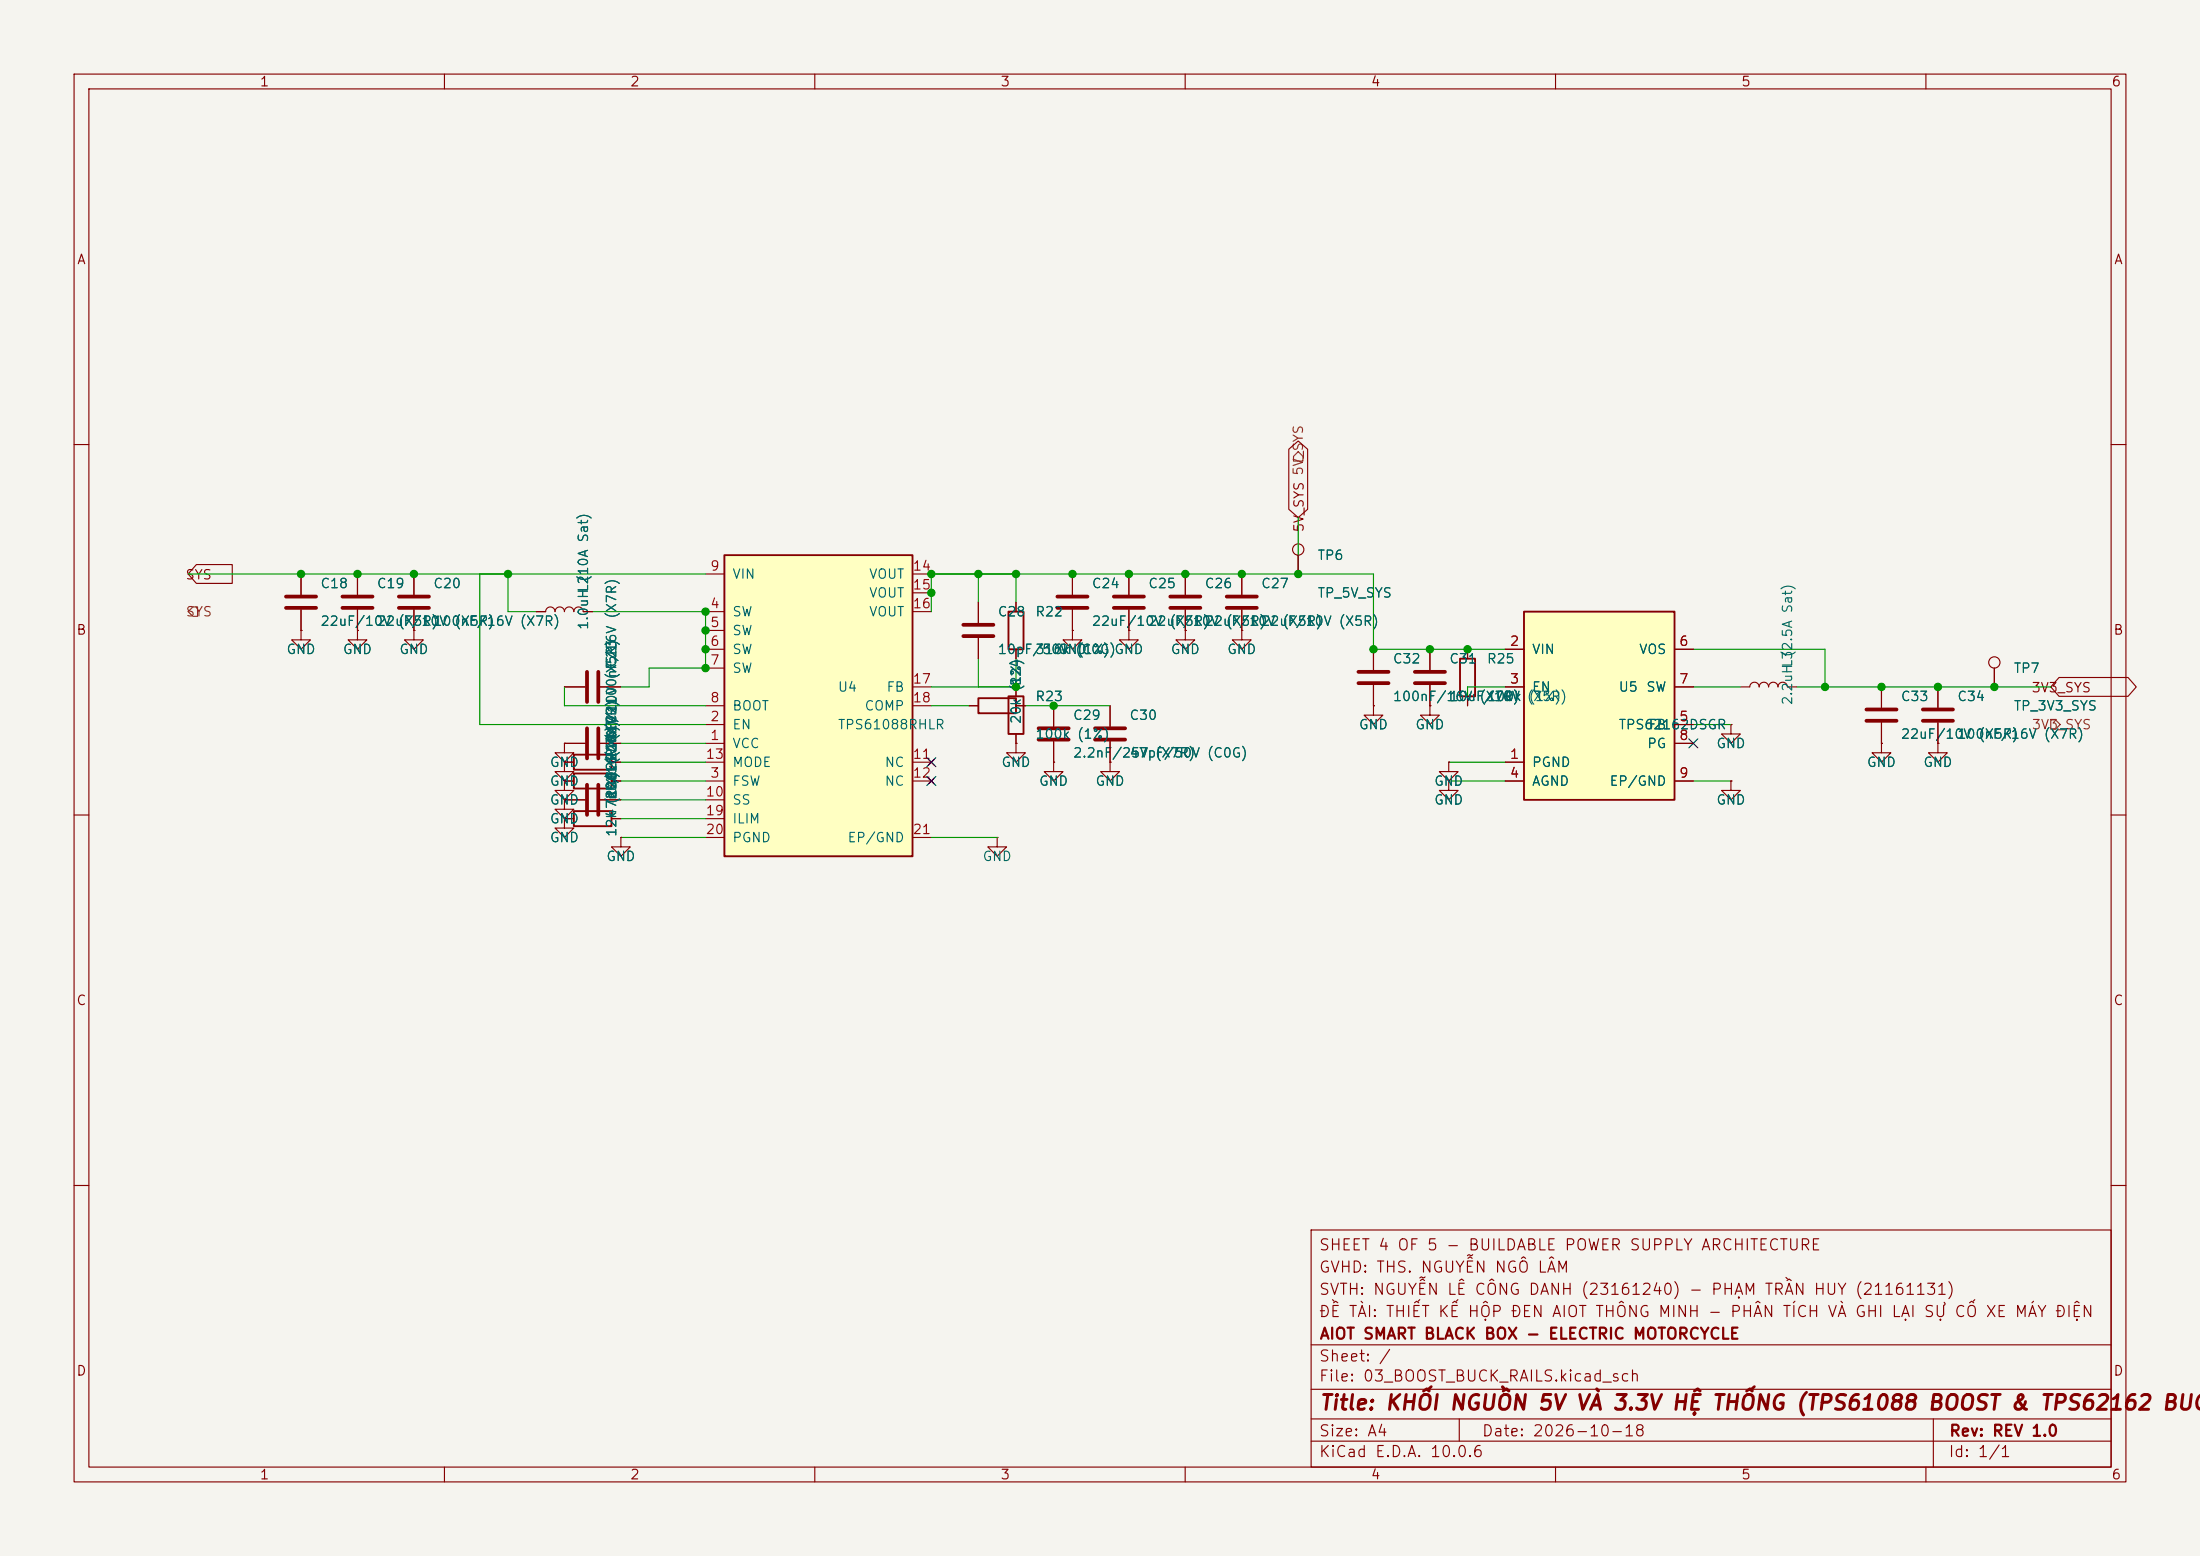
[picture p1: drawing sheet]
<svg xmlns="http://www.w3.org/2000/svg" width="297mm" height="210mm" viewBox="0 0 297 210" stroke-linecap="round" stroke-linejoin="round" font-family="sans-serif">
<path d="M0 0h297v210h-297z" fill="#f5f4ef" stroke="#f5f4ef" stroke-width=".14"/>
<g fill="none" stroke="#840000" stroke-width=".15">
<path d="M10 10h277v190h-277zM12 12h273v186h-273zM60 10v2M110 10v2M160 10v2M210 10v2M260 10v2M10 60h2M40.6 77.5v2.8M285 60h2M40.6 82.3v2.8M193 87.6v2.8"/>
<path d="M193 92.5v2.8M198.1 87.6v1.3M198.1 94v1.3M233.7 97.8v1.3h1.2l-1.2 1.2-1.3-1.2h1.3M233.7 97.8h.1M254 92.7v2.8M254 97.5v2.8M10 110h2M76.2 100.3v1.3h1.3l-1.3 1.3-1.3-1.3h1.3M76.2 100.3h.1M76.2 105.4h1.3M82.5 105.4h1.3"/>
<path d="M134.6 113v1.3h1.3l-1.3 1.3-1.3-1.3h1.3M134.6 113h.1M137.2 100.3v1.3h1.2l-1.2 1.3-1.3-1.3h1.3M137.2 100.3h.1M142.2 102.9v1.2h1.3l-1.3 1.3-1.2-1.3h1.2M142.2 102.9h.1M195.6 105.4v1.3h1.2l-1.2 1.3-1.3-1.3h1.3M195.6 105.4h.1M233.7 105.4v1.3h1.2l-1.2 1.3-1.3-1.3h1.3M233.7 105.4h.1M254 100.3v1.3h1.3l-1.3 1.3-1.3-1.3h1.3M254 100.3h.1"/>
<path d="M261.6 100.3v1.3h1.3l-1.3 1.3-1.3-1.3h1.3M261.6 100.3h.1M285 110h2M10 160h2M177 166h108v32h-108zM285 160h2M60 198v2M110 198v2M160 198v2M177 194.5h108M177 191.5h108M177 187.5h108"/>
<path d="M177 181.5h108M197 191.5v3M210 198v2M260 198v2M261 191.5v6.5"/>
</g>
<path d="M38.6 80.5h4.1M38.6 82h4.1M191 90.7h4.1M191 92.2h4.1M252 95.8h4M252 97.3h4" fill="none" stroke="#840000" stroke-width=".51"/>
<path d="M197.1 88.9h2v5.1h-2zM77.5 104.4h5v2h-5z" fill="none" stroke="#840000" stroke-width=".25"/>
<path d="M205.7 82.6h20.4v25.4h-20.4z" fill="#ffffc2"/>
<path d="M132.1 94.2h5.1v2.1h-5.1zM136.1 94h2.1v5.1h-2.1zM205.7 82.6h20.4v25.4h-20.4z" fill="none" stroke="#840000" stroke-width=".25"/>
<g fill="none" stroke="#840000" stroke-width=".15">
<path d="M48.3 77.5v2.8M48.3 82.3v2.8M130.8 95.3h1.3M137.2 95.3h1.2M137.2 92.7v1.3M137.2 99.1v1.2M185.4 87.6v2.8M185.4 92.5v2.8M203.2 87.6h2.5M203.2 92.7h2.5M226.1 87.6h2.5M226.1 92.7h2.5"/>
<path d="M226.1 97.8h2.5M234.9 92.7h1.3a.64 .64 0 0 1 .7-.6 .64 .64 0 0 1 .6 .6 .64 .64 0 0 1 .6-.6 .64 .64 0 0 1 .7 .6 .64 .64 0 0 1 .6-.6 .64 .64 0 0 1 .6 .6 .64 .64 0 0 1 .7-.6 .64 .64 0 0 1 .6 .6h1.3M261.6 92.7v2.8M261.6 97.5v2.8M269.2 90.2v2.5M203.2 102.9h2.5M203.2 105.4h2.5M226.1 105.4h2.5M226.1 100.3h2.5"/>
<circle cx="269.2" cy="89.4" r=".76"/>
</g>
<path d="M46.2 80.5h4.1M46.2 82h4.1M183.4 90.7h4.1M183.4 92.2h4.1M259.6 95.8h4.1M259.6 97.3h4.1" fill="none" stroke="#840000" stroke-width=".51"/>
<path d="M97.8 74.9h25.4v40.7h-25.4z" fill="#ffffc2"/>
<path d="M97.8 74.9h25.4v40.7h-25.4zM136.1 82.6h2.1v5h-2.1zM77.5 101.9h5v2h-5zM77.5 109.5h5v2h-5z" fill="none" stroke="#840000" stroke-width=".25"/>
<g fill="none" stroke="#840000" stroke-width=".15">
<path d="M26.5 76.2h4.9v2.5h-4.9l-1.1-1.2zM40.6 77.5v2.8M48.3 77.5v2.8M55.9 77.5v2.8M95.2 77.5h2.6M123.2 77.5h2.5M144.8 77.5v2.8M152.4 77.5v2.8M160 77.5v2.8M167.6 77.5v2.8M174 60.6l1.3-1.1 1.2 1.1v8.1l-1.2 1.2-1.3-1.2zM175.3 74.9v2.6"/>
<path d="M40.6 85.1v1.3h1.3l-1.3 1.2-1.2-1.2h1.2M40.6 85.1h.1M40.6 82.3v2.8M48.3 85.1v1.3h1.2l-1.2 1.2-1.3-1.2h1.3M48.3 85.1h.1M48.3 82.3v2.8M55.9 85.1v1.3h1.2l-1.2 1.2-1.3-1.2h1.3M55.9 85.1h.1M55.9 82.3v2.8M72.4 82.6h1.3a.64 .64 0 0 1 .6-.7 .64 .64 0 0 1 .6 .7 .64 .64 0 0 1 .7-.7 .64 .64 0 0 1 .6 .7 .64 .64 0 0 1 .6-.7 .64 .64 0 0 1 .7 .7 .64 .64 0 0 1 .6-.7 .64 .64 0 0 1 .6 .7h1.3M76.2 92.7h2.8M81 92.7h2.8"/>
<path d="M95.2 97.8h2.6M95.2 82.6h2.6M95.2 85.1h2.6M95.2 87.6h2.6M95.2 90.2h2.6M95.2 95.3h2.6M123.2 82.6h2.5M123.2 95.3h2.5M123.2 80h2.5M123.2 92.7h2.5M130.8 95.3h1.3M132.1 81.3v2.8"/>
<path d="M132.1 86.1v2.8M137.2 95.3h1.2M137.2 81.3v1.3M137.2 87.6v1.3M137.2 92.7v1.3M137.2 99.1v1.2M142.2 95.3v2.7M144.8 85.1v1.3h1.2l-1.2 1.2-1.3-1.2h1.3M144.8 85.1h.1M144.8 82.3v2.8M149.9 95.3v2.7M152.4 85.1v1.3h1.3l-1.3 1.2-1.3-1.2h1.3"/>
<path d="M152.4 85.1h.1M152.4 82.3v2.8M160 85.1v1.3h1.3l-1.3 1.2-1.3-1.2h1.3M160 85.1h.1M160 82.3v2.8M167.6 85.1v1.3h1.3l-1.3 1.2-1.2-1.2h1.2M167.6 85.1h.1M167.6 82.3v2.8M185.4 95.3v1.2h1.3l-1.3 1.3-1.3-1.3h1.3M185.4 95.3h.1M185.4 87.6v2.8M185.4 92.5v2.8"/>
<path d="M193 95.3v1.2h1.3l-1.3 1.3-1.2-1.3h1.2M193 95.3h.1M193 87.6v2.8M193 92.5v2.8M198.1 87.6v1.3M198.1 94v1.3M203.2 87.6h2.5M203.2 92.7h2.5M226.1 97.8h2.5M226.1 87.6h2.5M226.1 92.7h2.5M233.7 97.8h.1"/>
<path d="M254 92.7v2.8M254 97.5v2.8M261.6 92.7v2.8M261.6 97.5v2.8M269.2 90.2v2.5M278 91.4h9.3l1.1 1.3-1.1 1.3h-9.3l-1.1-1.3zM76.2 102.9v1.2h1.3l-1.3 1.3-1.3-1.3h1.3M76.2 102.9h.1M76.2 105.4v1.3h1.3l-1.3 1.3-1.3-1.3h1.3M76.2 105.4h.1M76.2 110.5v1.3h1.3l-1.3 1.2-1.3-1.2h1.3M76.2 110.5h.1"/>
<path d="M76.2 108v1.2h1.3l-1.3 1.3-1.3-1.3h1.3M76.2 108h.1M76.2 100.3h.1M76.2 100.3h2.8M76.2 105.4h1.3M76.2 108h2.8M76.2 102.9h1.3M76.2 110.5h1.3M81 100.3h2.8M81 108h2.8M82.5 105.4h1.3M82.5 102.9h1.3"/>
<path d="M82.5 110.5h1.3M83.8 113v1.3h1.3l-1.3 1.3-1.3-1.3h1.3M83.8 113h.1M95.2 100.3h2.6M95.2 105.4h2.6M95.2 108h2.6M95.2 102.9h2.6M95.2 110.5h2.6M95.2 113h2.6M123.2 105.4h2.5M123.2 102.9h2.5M123.2 113h2.5"/>
<path d="M125.3 102.5l.8 .8M125.3 105l.8 .8M126.1 102.5l-.8 .8M126.1 105l-.8 .8M137.2 100.3h.1M142.2 102.9h.1M142.2 100.1v2.8M149.9 102.9v1.2h1.2l-1.2 1.3-1.3-1.3h1.3M149.9 102.9h.1M149.9 100.1v2.8M195.6 102.9v1.2h1.2l-1.2 1.3-1.3-1.3h1.3M195.6 102.9h.1"/>
<path d="M195.6 105.4h.1M203.2 105.4h2.5M203.2 102.9h2.5M226.1 100.3h2.5M226.1 105.4h2.5M233.7 105.4h.1M254 100.3h.1M261.6 100.3h.1"/>
<circle cx="175.3" cy="74.2" r=".76"/>
</g>
<g fill="none" stroke="#840000" stroke-width=".51">
<path d="M53.8 80.5h4.1M53.8 82h4.1M79.2 90.7v4M79.2 98.3v4.1M80.8 90.7v4M80.8 98.3v4.1M130 84.3h4.1M130 85.9h4.1M140.2 98.3h4.1M140.2 99.8h4.1M142.7 80.5h4.1M142.7 82h4.1"/>
<path d="M147.8 98.3h4.1M147.8 99.8h4.1M150.4 80.5h4M150.4 82h4M158 80.5h4.1M158 82h4.1M165.6 80.5h4.1M165.6 82h4.1M79.2 105.9v4.1M80.8 105.9v4.1"/>
</g>
<path d="M175.3 61l.6 .6v.6h-1.3v-.6zM26 81.9h.7v1.3h-.7l-.6-.6zM276.9 97.2h.6l.6 .6-.6 .6h-.6z" fill="none" stroke="#725600" stroke-width=".15"/>
<g fill="none" stroke="#009600" stroke-width=".15">
<path d="M25.4 77.5h69.8M64.8 77.5v20.3h30.4M68.6 77.5v5.1h3.8M132.1 77.5v3.8M137.2 77.5v3.8M175.3 69.9v7.6M76.2 92.7v2.6h19M80 82.6h15.2v7.6h-7.6v2.5h-3.8M125.7 92.7h11.5M125.7 95.3h5.1M125.7 82.6v-5.1h59.7v10.1h17.8M132.1 88.9v3.8"/>
<path d="M137.2 92.7h.1M137.2 88.9v3.8M138.4 95.3h11.5M203.2 92.7h-5.1v2.6M228.6 92.7h6.3M228.6 87.6h17.8v5.1M228.6 97.8h5.1M242.6 92.7h34.3M83.8 113h11.4M83.8 105.4h11.4M83.8 102.9h11.4M83.8 100.3h11.4"/>
<path d="M83.8 108h11.4M83.8 110.5h11.4M125.7 113h8.9M195.6 105.4h7.6M195.6 102.9h7.6M228.6 105.4h5.1"/>
</g>
<path d="M228 99.7l1.2 1.2M229.2 99.7l-1.2 1.2M125.1 104.8l1.2 1.2M125.1 102.3l1.2 1.2M126.3 104.8l-1.2 1.2M126.3 102.3l-1.2 1.2" fill="none" stroke="#000084" stroke-width=".15"/>
<g fill="#009600" stroke="#009600" stroke-width=".14">
<circle cx="125.7" cy="77.5" r=".5"/>
<circle cx="125.7" cy="80" r=".5"/>
<circle cx="142.2" cy="95.3" r=".5"/>
<circle cx="137.2" cy="77.5" r=".5"/>
<circle cx="132.1" cy="77.5" r=".5"/>
<circle cx="137.2" cy="92.7" r=".5"/>
<circle cx="198.1" cy="87.6" r=".5"/>
<circle cx="254" cy="92.7" r=".5"/>
<circle cx="246.4" cy="92.7" r=".5"/>
<circle cx="261.6" cy="92.7" r=".5"/>
<circle cx="269.2" cy="92.7" r=".5"/>
<circle cx="95.2" cy="82.6" r=".5"/>
<circle cx="95.2" cy="85.1" r=".5"/>
<circle cx="95.2" cy="87.6" r=".5"/>
<circle cx="95.2" cy="90.2" r=".5"/>
<circle cx="185.4" cy="87.6" r=".5"/>
<circle cx="193" cy="87.6" r=".5"/>
<circle cx="144.8" cy="77.5" r=".5"/>
<circle cx="152.4" cy="77.5" r=".5"/>
<circle cx="175.3" cy="77.5" r=".5"/>
<circle cx="160" cy="77.5" r=".5"/>
<circle cx="167.6" cy="77.5" r=".5"/>
<circle cx="68.6" cy="77.5" r=".5"/>
<circle cx="55.9" cy="77.5" r=".5"/>
<circle cx="48.3" cy="77.5" r=".5"/>
<circle cx="40.6" cy="77.5" r=".5"/>
</g>
<text font-size="2" fill="#840000" x="178" y="190.8">Title: KHỐI NGUỒN 5V VÀ 3.3V HỆ THỐNG (TPS61088 BOOST &amp; TPS62162 BUCK</text>
<g font-size="1.5" fill="#840000">
<text x="178" y="172.1">GVHD: THS. NGUYỄN NGÔ LÂM</text>
<text x="178" y="169.1">SHEET 4 OF 5 - BUILDABLE POWER SUPPLY ARCHITECTURE</text>
<text x="178" y="178.1">ĐỀ TÀI: THIẾT KẾ HỘP ĐEN AIOT THÔNG MINH - PHÂN TÍCH VÀ GHI LẠI SỰ CỐ XE MÁY ĐIỆN</text>
<text x="178" y="175.1">SVTH: NGUYỄN LÊ CÔNG DANH (23161240) - PHẠM TRẦN HUY (21161131)</text>
<text x="178" y="184.1">Sheet: /</text>
<text x="178" y="181.1">AIOT SMART BLACK BOX - ELECTRIC MOTORCYCLE</text>
<text x="178" y="186.8">File: 03_BOOST_BUCK_RAILS.kicad_sch</text>
<text x="178" y="197">KiCad E.D.A. 10.0.6</text>
<text x="178" y="194.2">Size: A4</text>
<text x="200" y="194.2">Date: 2026-10-18</text>
<text x="263" y="197">Id: 1/1</text>
<text x="263" y="194.2">Rev: REV 1.0</text>
</g>
<g font-size="1.3" fill="#840000">
<text x="35" y="12">1</text>
<text x="85" y="12">2</text>
<text x="135" y="12">3</text>
<text x="185" y="12">4</text>
<text x="235" y="12">5</text>
<text x="285" y="12">6</text>
<text x="10.3" y="36">A</text>
<text x="285.3" y="36">A</text>
<text x="176.3" y="71.9" transform="rotate(-90 176.3 71.9)">5V_SYS 5V_SYS</text>
<text x="24.9" y="78.5">SYS</text>
<text x="10.2" y="86">B</text>
<text x="285.2" y="86">B</text>
<text x="274.2" y="93.8">3V3_SYS</text>
<text x="10.2" y="136">C</text>
<text x="285.2" y="136">C</text>
<text x="10.2" y="186">D</text>
<text x="285.2" y="186">D</text>
<text x="35" y="200">1</text>
<text x="85" y="200">2</text>
<text x="135" y="200">3</text>
<text x="185" y="200">4</text>
<text x="235" y="200">5</text>
<text x="285" y="200">6</text>
</g>
<g font-size="1.3" fill="#a90000">
<text x="95.8" y="77.3">9</text>
<text x="123.1" y="77.3">14</text>
<text x="95.8" y="82.4">4</text>
<text x="123.1" y="79.9">15</text>
<text x="123.1" y="82.4">16</text>
<text x="95.8" y="85">5</text>
<text x="95.8" y="87.5">6</text>
<text x="203.7" y="87.5">2</text>
<text x="226.6" y="87.5">6</text>
<text x="95.8" y="90">7</text>
<text x="95.8" y="95.1">8</text>
<text x="123.1" y="92.6">17</text>
<text x="123.1" y="95.1">18</text>
<text x="203.7" y="92.6">3</text>
<text x="226.6" y="92.6">7</text>
<text x="95.8" y="100.2">1</text>
<text x="95.8" y="97.7">2</text>
<text x="226.6" y="97.7">5</text>
<text x="226.6" y="100.2">8</text>
<text x="95.2" y="107.8">10</text>
<text x="95.2" y="102.7">13</text>
<text x="95.8" y="105.3">3</text>
<text x="123.1" y="102.7">11</text>
<text x="123.1" y="105.3">12</text>
<text x="203.7" y="102.7">1</text>
<text x="203.7" y="105.3">4</text>
<text x="226.6" y="105.3">9</text>
<text x="95.2" y="110.4">19</text>
<text x="95.2" y="112.9">20</text>
<text x="123.1" y="112.9">21</text>
</g>
<g font-size="1.3" fill="#006464">
<text x="177.8" y="75.9">TP6</text>
<text x="43.2" y="79.7">C18</text>
<text x="50.8" y="79.7">C19</text>
<text x="58.4" y="79.7">C20</text>
<text x="79.7" y="80" transform="rotate(-90 79.7 80)">L2</text>
<text x="98.8" y="83.5">SW</text>
<text x="98.8" y="78.4">VIN</text>
<text x="117.2" y="78.4">VOUT</text>
<text x="117.2" y="81">VOUT</text>
<text x="117.2" y="83.5">VOUT</text>
<text x="134.6" y="83.5">C28</text>
<text x="139.7" y="83.5">R22</text>
<text x="147.3" y="79.7">C24</text>
<text x="154.9" y="79.7">C25</text>
<text x="162.5" y="79.7">C26</text>
<text x="170.2" y="79.7">C27</text>
<text x="177.8" y="81">TP_5V_SYS</text>
<text x="38.6" y="88.6">GND</text>
<text x="43.2" y="84.8">22uF/10V (X5R)</text>
<text x="46.2" y="88.6">GND</text>
<text x="50.8" y="84.8">22uF/10V (X5R)</text>
<text x="53.8" y="88.6">GND</text>
<text x="58.4" y="84.8">100nF/16V (X7R)</text>
<text x="79.7" y="85.1" transform="rotate(-90 79.7 85.1)">1.0uH (10A Sat)</text>
<text x="98.8" y="86.1">SW</text>
<text x="98.8" y="88.6">SW</text>
<text x="134.6" y="88.6">10pF/50V</text>
<text x="139.7" y="88.6">316k (C0G)GND</text>
<text x="142.7" y="88.6">GND</text>
<text x="145.3" y="88.6">(1%)</text>
<text x="147.3" y="84.8">22uF/10V (X5R)</text>
<text x="154.9" y="84.8">22uF/10V (X5R)</text>
<text x="158" y="88.6">GND</text>
<text x="162.5" y="84.8">22uF/10V (X5R)</text>
<text x="165.6" y="88.6">GND</text>
<text x="170.2" y="84.8">22uF/10V (X5R)</text>
<text x="187.9" y="89.9">C32</text>
<text x="195.6" y="89.9">C31</text>
<text x="200.6" y="89.9">R25</text>
<text x="206.7" y="88.6">VIN</text>
<text x="221.2" y="88.6">VOS</text>
<text x="83.5" y="95.3" transform="rotate(-90 83.5 95.3)">100nF/16V (X7R)</text>
<text x="83.5" y="91.8" transform="rotate(-90 83.5 91.8)">(X5R)</text>
<text x="83.5" y="90.2" transform="rotate(-90 83.5 90.2)">C23</text>
<text x="98.8" y="91.1">SW</text>
<text x="113" y="93.7">U4</text>
<text x="119.6" y="93.7">FB</text>
<text x="138.1" y="93.4" transform="rotate(-90 138.1 93.4)">(1%)</text>
<text x="138.1" y="92.7" transform="rotate(-90 138.1 92.7)">R24</text>
<text x="139.7" y="94.9">R23</text>
<text x="187.9" y="94.9">100nF/16V (X7R)</text>
<text x="195.6" y="94.9">10uF/10V</text>
<text x="200.6" y="94.9">100k</text>
<text x="206" y="94.9">(X5R)</text>
<text x="206.3" y="94.9">(1%)</text>
<text x="206.7" y="93.7">EN</text>
<text x="218.4" y="93.7">U5</text>
<text x="222.2" y="93.7">SW</text>
<text x="242.3" y="95.3" transform="rotate(-90 242.3 95.3)">2.2uH (2.5A Sat)</text>
<text x="242.3" y="90.2" transform="rotate(-90 242.3 90.2)">L3</text>
<text x="256.5" y="94.9">C33</text>
<text x="264.1" y="94.9">C34</text>
<text x="271.8" y="91.1">TP7</text>
<text x="83.5" y="100" transform="rotate(-90 83.5 100)">(X7R)</text>
<text x="98.8" y="101.3">VCC</text>
<text x="98.8" y="98.8">EN</text>
<text x="98.8" y="96.2">BOOT</text>
<text x="113" y="98.8">TPS61088RHLR</text>
<text x="116.6" y="96.2">COMP</text>
<text x="138.1" y="97.8" transform="rotate(-90 138.1 97.8)">20k</text>
<text x="139.7" y="100">100k (1%)</text>
<text x="144.8" y="97.5">C29</text>
<text x="152.4" y="97.5">C30</text>
<text x="183.4" y="98.8">GND</text>
<text x="191" y="98.8">GND</text>
<text x="218.4" y="98.8">TPS62162DSGR</text>
<text x="222.3" y="101.3">PG</text>
<text x="222.5" y="98.8">FB</text>
<text x="231.6" y="101.3">GND</text>
<text x="256.5" y="100">22uF/10V (X5R)</text>
<text x="264.1" y="100">100nF/16V (X7R)</text>
<text x="271.8" y="96.2">TP_3V3_SYS</text>
<text x="74.1" y="103.8">GND</text>
<text x="74.1" y="106.4">GND</text>
<text x="83.5" y="108" transform="rotate(-90 83.5 108)">R21</text>
<text x="83.5" y="108" transform="rotate(-90 83.5 108)">200k(PWM)</text>
<text x="83.5" y="105.4" transform="rotate(-90 83.5 105.4)">C22</text>
<text x="83.5" y="105.4" transform="rotate(-90 83.5 105.4)">0</text>
<text x="83.5" y="102.9" transform="rotate(-90 83.5 102.9)">R20</text>
<text x="83.5" y="102.9" transform="rotate(-90 83.5 102.9)">4.7uF/10V</text>
<text x="83.5" y="102.3" transform="rotate(-90 83.5 102.3)">(1%)C21</text>
<text x="98.8" y="106.4">FSW</text>
<text x="98.8" y="103.8">MODE</text>
<text x="119.3" y="103.8">NC</text>
<text x="119.3" y="106.4">NC</text>
<text x="135.1" y="103.8">GND</text>
<text x="140.2" y="106.4">GND</text>
<text x="144.8" y="102.6">2.2nF/25V (X7R)</text>
<text x="147.8" y="106.4">GND</text>
<text x="152.4" y="102.6">47pF/50V (C0G)</text>
<text x="193.5" y="106.4">GND</text>
<text x="206.7" y="103.8">PGND</text>
<text x="206.7" y="106.4">AGND</text>
<text x="217.2" y="106.4">EP/GND</text>
<text x="251.9" y="103.8">GND</text>
<text x="259.6" y="103.8">GND</text>
<text x="74.1" y="108.9">GND</text>
<text x="74.1" y="114">GND</text>
<text x="74.1" y="111.5">GND</text>
<text x="83.5" y="113" transform="rotate(-90 83.5 113)">12k (1%)</text>
<text x="83.5" y="110.5" transform="rotate(-90 83.5 110.5)">47nF/16V R19</text>
<text x="98.8" y="108.9">SS</text>
<text x="98.8" y="111.5">ILIM</text>
<text x="98.8" y="114">PGND</text>
<text x="114.3" y="114">EP/GND</text>
<text x="193.5" y="108.9">GND</text>
<text x="231.6" y="108.9">GND</text>
<text x="81.8" y="116.5">GND</text>
<text x="132.6" y="116.5">GND</text>
</g>
<g font-size="1.3" fill="#725600">
<text x="25" y="83.5">SYS</text>
<text x="274.2" y="98.8">3V3_SYS</text>
</g>
</svg>
